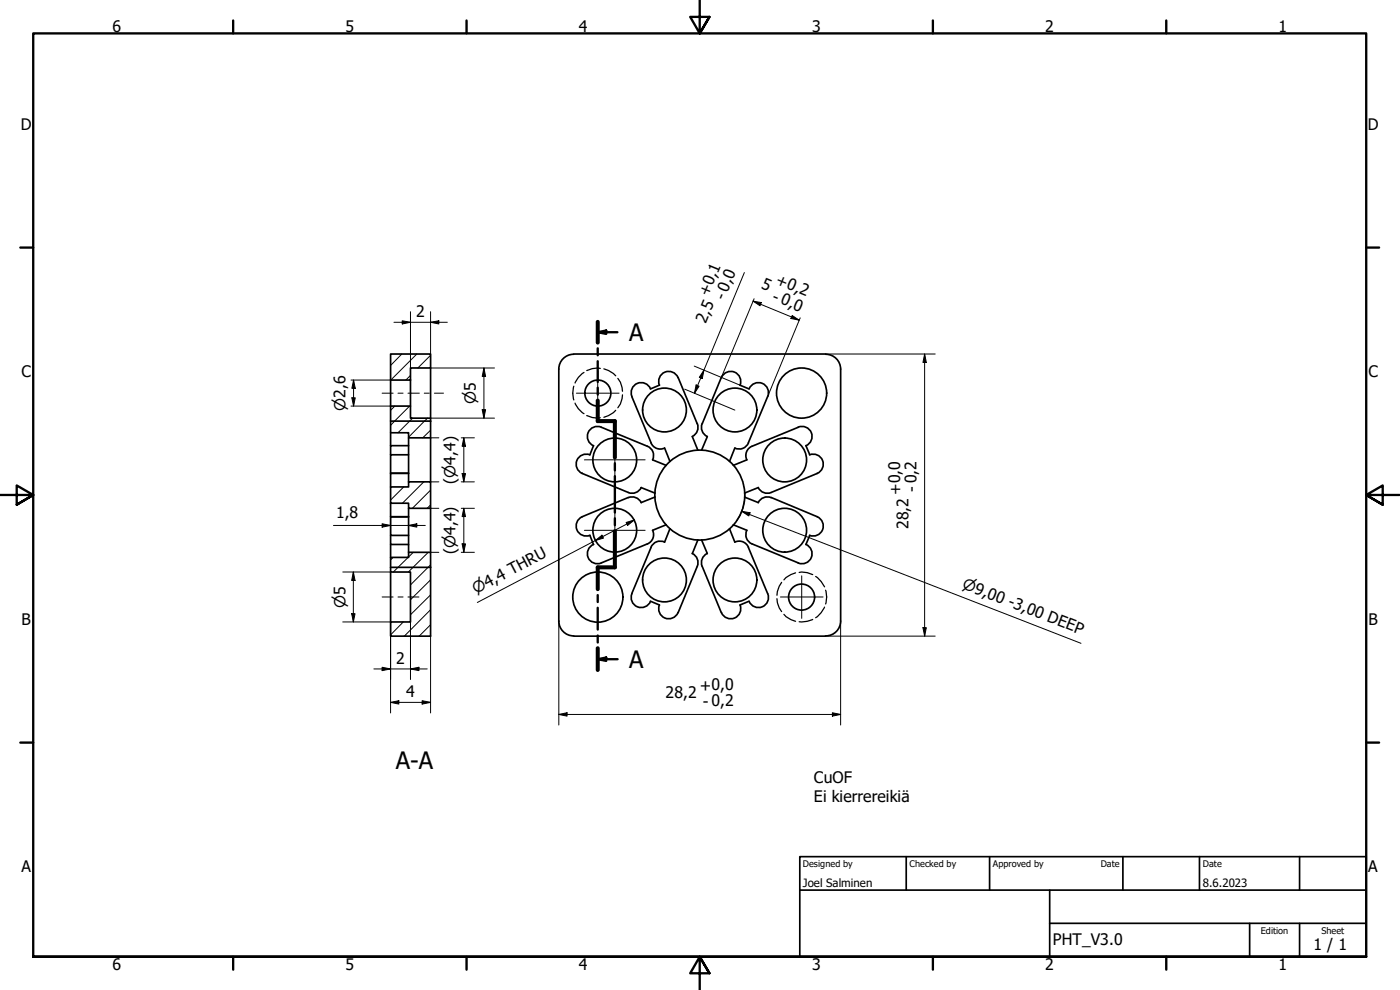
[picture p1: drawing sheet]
<svg xmlns="http://www.w3.org/2000/svg" width="420mm" height="297mm" viewBox="0 0 420 297" stroke-linecap="round" stroke-linejoin="round" font-family="sans-serif">
<!-- layer: Hatch (ISO) -->
<g fill="none" stroke="#000" stroke-width=".3">
<path d="M120.6 106.2l-3.4 3.5M123.2 112.6l-1.4 1.4M125.1 106.2l-7.8 7.8M129.2 106.6l-3.8 3.8M118.5 121.8l-1.3 1.3M122.9 121.8l-5.7 5.8M123.8 125.5l-4.4 4.3M128.3 125.5l-5.7 5.7M129.2 129.1l-2.3 2.3M121.2 146.1l-4 3.9M122.7 144.6h-.1M127.2 144.6l-6.4 6.4"/>
<path d="M129.2 151.5l-1 1M129.2 147.1l-5.4 5.4M118 167.2l-.8 .8M122.5 167.2l-4.5 4.4M124 165.7l-1.4 1.4M128.5 165.7l-5.9 5.9M129.2 169.5l-6 6M129.2 178.5l-6 6M129.2 174l-6 5.9M121 186.6l-3.8 3.9M129.2 187.4l-3.4 3.5M129.2 182.9l-7.9 8"/>
</g>
<!-- layer: Hidden (ISO) -->
<g fill="none" stroke="#000" stroke-width=".38">
<path d="M172.2 115.9a6.9 6.9 0 0 0 0 4.1M175.3 111.7a6.6 6.6 0 0 0-2.7 3.2M180.1 110.5a6.8 6.8 0 0 0-4 .7M181.2 110.7l1.4 .5 2.2 1.6M185.4 113.5l.8 1.2 .6 2.7M186.8 118.5l-.6 2.7-.8 1.2M172.6 121a6.6 6.6 0 0 0 2.7 3.1M176.1 124.7a6.8 6.8 0 0 0 4 .6M184.8 123.1l-2.2 1.6-1.4 .5M233.2 179.6l.1 1.2 .6 1.6 .7 1.1M234.6 174.7l-.7 1.2-.6 1.6-.1 1.1M238.8 171.9l-1.4 .5-1.5 .9-.6 .7"/>
<path d="M239.8 171.8a6.8 6.8 0 0 1 4.1 .6M244.8 173a8.1 8.1 0 0 1 2.7 3.1M247.8 177.1a6.9 6.9 0 0 1 0 4.1M235.3 184.3l.6 .7 1.5 .9 1.4 .5M243.9 185.9a7.4 7.4 0 0 1-4.1 .6M247.5 182.2a7.7 7.7 0 0 1-2.7 3.1"/>
</g>
<!-- layer: Visible (ISO) -->
<g fill="none" stroke="#000" stroke-width=".51">
<path d="M117.2 106.2h12v4.2h-6v3.6h-6zM117.2 114v12.4M123.2 114v7.8M129.2 110.4v15.1M172.2 106.3a4.5 4.5 0 0 0-4.5 4.5v75.6M172.2 106.2h75.6M189.6 119l5.8 13.8M203.5 113.3l5.8 13.8a3 3 0 0 1-1.5 3.9M203.5 113.2a3 3 0 0 0-4-1.5 3 3 0 0 0-1.6 3.9l-2.7 1.1a3 3 0 0 0-3.9-1.7 3 3 0 0 0-1.7 4M216.5 113.2a3 3 0 0 1 4-1.5 3 3 0 0 1 1.6 3.9l2.7 1.1M216.5 113.3l-5.8 13.8a3 3 0 0 0 1.5 3.9M224.8 116.7a3 3 0 0 1 4-1.7 3 3 0 0 1 1.6 4l-5.8 13.8"/>
<path d="M247.8 106.3a4.5 4.5 0 0 1 4.5 4.5v75.6M117.2 126.4h12v5h-6.6v-1.6h-5.4zM117.2 121.8h6v3.7h6v.9M117.2 129.8v3.9M122.6 136.4h-5.4v5.6M122.6 133.7h-5.4v2.7M122.6 131.4v13.2M129.2 131.4v13.2M178.1 133.7l-1.1 2.8a3 3 0 0 0-3.9 1.6 3 3 0 0 0 1.6 3.9M180.4 128.2a3 3 0 0 0-3.9 1.6 3 3 0 0 0 1.6 3.9M180.5 128.2l13.8 5.7M194.3 133.9a3 3 0 0 1 1.6 4.1"/>
<path d="M195.4 132.9a3 3 0 0 0 4 1.5l1.6 4M195.8 138l4.1 1.6M201.1 138.4a13.5 13.5 0 0 0 0 20.3M207.8 131l1.6 4.1M209.4 135.1h.3a13.5 13.5 0 0 1 9.3 3.3M209.4 135.1a13.5 13.5 0 0 0-8.3 3.3M212.3 131l-1.7 4.1M219 138.4a13.5 13.5 0 0 1 0 20.3M220.5 134.4l-1.6 4M224.2 138l-4.1 1.6M224.6 132.9a3 3 0 0 1-4.1 1.5M225.7 133.9a3 3 0 0 0-1.6 4.1"/>
<path d="M239.5 128.2a3 3 0 0 1 4 1.6 3 3 0 0 1-1.6 3.9M239.6 128.2l-13.9 5.7M241.9 133.7l1.1 2.7M243 136.5a3 3 0 0 1 3.8 1.6 3 3 0 0 1-1.5 3.9M117.2 146.1h5.4v-1.5h6.6v7.9h-6.6v-1.5h-5.4zM117.2 151v4.1h5.4h-5.4v5.5h5.4M122.6 142h-5.4v4.1M122.6 142h-5.4M122.6 152.5v13.2M129.2 152.5v13.2M174.7 142l13.8 5.8M174.7 155a3 3 0 0 0-1.6 4 3 3 0 0 0 3.9 1.6l1.1 2.8a3 3 0 0 0-1.6 3.9 3 3 0 0 0 3.9 1.6l13.9-5.7a2.99 2.99 0 0 0 1.6-4.1"/>
<path d="M192.4 146.3l4.1 1.6M192.4 146.3a3 3 0 0 1-3.8 1.5M192.4 150.8a3 3 0 0 0-3.8-1.5l-13.9 5.8M196.5 149.1l-4.1 1.7M199.9 157.5l-4.1 1.6M201 158.7l-1.6 3.9a3 3 0 0 0-4 1.6l-5.8 13.9M201.1 158.7a13.5 13.5 0 0 0 8.3 3.3M218.9 158.7l1.6 4M219 158.7a13.5 13.5 0 0 1-9.6 3.3M220.1 157.5l4.1 1.6M223.5 149.1l4.1 1.7a3 3 0 0 1 3.8-1.5l13.9 5.8a3 3 0 0 1 1.5 3.9 3 3 0 0 1-3.8 1.6M224.1 159.1a3 3 0 0 0 1.6 4.1l13.9 5.7a3 3 0 0 0 3.9-1.6 3 3 0 0 0-1.6-4"/>
<path d="M231.4 147.8a3 3 0 0 1-3.8-1.5l-4.1 1.6M245.3 142l-13.8 5.8M117.2 170.2v-3h5.4v-1.5h6.6v4.5M117.2 170.2v1.4h6v15h-6v4.3h12v-20.7M117.2 160.6v2.8h5.4M117.2 170.2h12M117.2 163.4v3.8M117.2 171.6v15M189.7 178.1a3 3 0 0 0 1.6 4 3 3 0 0 0 3.9-1.7M207.8 166.1a3 3 0 0 1 1.5 3.9l-5.8 13.8a3 3 0 0 1-3.9 1.6 3 3 0 0 1-1.7-3.9l-2.7-1.1M209.4 162l-1.6 4.1M210.6 162l1.7 4.1"/>
<path d="M212.2 166.1a3 3 0 0 0-1.5 3.9l5.8 13.8a3 3 0 0 0 3.9 1.6 3 3 0 0 0 1.7-3.9l2.7-1.1M220.5 162.6a2.96 2.96 0 0 1 4.1 1.7l5.8 13.8a3 3 0 0 1-1.6 4 3 3 0 0 1-4-1.7M243 160.6l-1.1 2.8M167.7 186.3a4.5 4.5 0 0 0 4.5 4.5M172.2 190.9h75.6M252.3 186.3a4.5 4.5 0 0 1-4.5 4.5"/>
<circle cx="179.4" cy="117.9" r="3.9"/>
<circle cx="240.6" cy="117.9" r="7.5"/>
<circle cx="184.5" cy="138" r="6.6"/>
<circle cx="199.4" cy="123" r="6.6"/>
<circle cx="220.6" cy="123" r="6.6"/>
<circle cx="235.5" cy="138" r="6.6"/>
<circle cx="184.5" cy="159.1" r="6.6"/>
<circle cx="235.5" cy="159.1" r="6.6"/>
<circle cx="179.4" cy="179.2" r="7.5"/>
<circle cx="199.4" cy="174" r="6.6"/>
<circle cx="220.6" cy="174" r="6.6"/>
<circle cx="240.6" cy="179.2" r="3.9"/>
</g>
<!-- layer: Section Line (ISO) -->
<g fill="none" stroke="#000" stroke-width=".7">
<path d="M179.4 99.7l2.5-.5v1zM179.4 96.6v6.2M179.4 99.7h5.9M179.4 104.5v2.1M179.4 108.4v6.2M179.4 116.3v2.1M179.4 120.2v6.2h5.1v10.9M184.5 139v2.1M184.5 159.4v10.8h-5.1v6.6M184.5 142.9v10.9M184.5 155.5v2.1M179.4 178.5v2.1"/>
<path d="M179.4 197.8l2.5-.5v1zM179.4 182.4v6.5M179.4 190.7v2.1M179.4 194.5v6.5M179.4 197.8h6"/>
</g>
<path d="M179.4 96.6v6.2M179.4 120.2v6.2h5.1v10.9M184.5 159.4v10.8h-5.1v6.6M179.4 194.5v6.5" fill="none" stroke="#000" stroke-width="1.2"/>
<g fill="#000">
<path d="M179.4 99.7l2.5-.5v1z" fill-rule="evenodd"/>
<path d="M179.4 197.8l2.5-.5v1z" fill-rule="evenodd"/>
</g>
<!-- layer: Border (ISO) -->
<g fill="none" stroke="#000" stroke-width=".7">
<path d="M70 6.1v3.9M140 6.1v3.9M210 0v10l-2.9-4.9h5.8l-2.9 4.9 2.9-4.9M280 6.1v3.9M350 6.1v3.9M6.1 74.3h3.9M410 74.3h3.9M0 148.5h10l-5-2.8v5.7l5-2.9-5 2.9M420 148.5h-10l5-2.8v5.7l-5-2.9 5 2.9M6.1 222.8h3.9M410 222.8h3.9M10 287.1v-277.1h400v277.1h-400h400"/>
<path d="M70 287.1v3.8M140 287.1v3.8M212.9 292l-2.9-4.9 2.9 4.9h-5.8l2.9-4.9v9.9M280 287.1v3.8M350 287.1v3.8"/>
</g>
<!-- layer: Title (ISO) -->
<path d="M240 257h170v30.1h-170zM272 257v10.1M297 257v10.1M337 257v10.1M360 257v10.1M390 257v10.1M240 267.1h170M315 277h95M315 267.1v20M375 277v10.1M390 277v10.1" fill="none" stroke="#000" stroke-width=".51"/>
<!-- layer: Dimension (ISO) -->
<g fill="none" stroke="#000" stroke-width=".3">
<path d="M118.2 96.7h16M120.7 96.3l2.5 .4-2.5 .5zM123.2 93.5v16.9M129.2 96.7l2.5-.4v.9zM129.2 93.5v16.9h19.2M223.4 81.8l-15 36.2M226 90.3l2.5 .5-.4 .9zM226 90.3l13.8 5.8M226.3 89.6l-9.8 23.7M237.7 94.7l2.1 1.4-2.4-.5zM240.2 95.4l-9.8 23.6M105.3 114h11.9"/>
<path d="M105.6 119.4h1l-.5 2.4zM106.1 114l.5 2.5h-1zM106.1 114v7.8M145.2 110.4l.5 2.6h-1zM145.2 110.4v15.1M205.5 116.8l15 6.2M208.3 109.8l13.8 5.8M208.9 115.5l.9 .4-1.4 2.1zM211.3 111l-.5 2.6-.9-.4zM247.8 106.2h32.9M277.5 106.2l.5 2.6h-1zM277.5 106.2v84.7"/>
<path d="M105.3 121.8h11.9M129.2 125.5h19.2M129.2 131.4h2.5M138.4 131.4h4M139.2 131.4l.5 2.5h-1zM139.2 131.4v13.2M144.7 122.9h1l-.5 2.6zM100.1 157.7h27.5M114.7 157.1l2.5 .6-2.5 .5zM117.2 155.1v5.7M122.6 157.7l2.5-.6v1.1zM129.2 144.6h2.5"/>
<path d="M129.2 152.5h2.5M138.4 144.6h4M138.4 152.5h4M138.7 142.1h1l-.5 2.5zM139.2 152.5l.5 2.5h-1zM139.2 152.5v13.2M187.9 156.8l2.5-.8-2.1 1.7zM190.4 156l-47.1 24.8M102.9 171.6h14.3M106 171.6l.6 2.6h-1.1zM106 171.6v15M129.2 165.7h2.5"/>
<path d="M138.4 165.7h4M138.7 163.2h1l-.5 2.5zM178.7 162.2l2-1.6 .4 .9zM102.9 186.6h14.3v27.3M105.5 184.1h1.1l-.6 2.5zM123.2 186.6v17.3M129.2 190.9v23M167.7 186.4v31.1M247.8 190.9h32.9M252.3 186.4v31.1M277 188.3h1l-.5 2.6zM112.2 200.7h16"/>
<path d="M114.7 200.2l2.5 .5-2.5 .5zM117.2 210.7l2.5-.5v1.1zM117.2 210.7h12M123.2 200.7l2.5-.5v1zM126.7 210.2l2.5 .5-2.5 .6zM167.7 214.4l2.5-.5v1zM167.7 214.4h84.6M249.8 213.9l2.5 .5-2.5 .5z"/>
</g>
<g fill="#000">
<path d="M120.7 96.3l2.5 .4-2.5 .5z" fill-rule="evenodd"/>
<path d="M129.2 96.7l2.5-.4v.9z" fill-rule="evenodd"/>
<path d="M226 90.3l2.5 .5-.4 .9z" fill-rule="evenodd"/>
<path d="M237.7 94.7l2.1 1.4-2.4-.5z" fill-rule="evenodd"/>
<path d="M105.6 119.4h1l-.5 2.4z" fill-rule="evenodd"/>
<path d="M106.1 114l.5 2.5h-1z" fill-rule="evenodd"/>
<path d="M145.2 110.4l.5 2.6h-1z" fill-rule="evenodd"/>
<path d="M208.9 115.5l.9 .4-1.4 2.1z" fill-rule="evenodd"/>
<path d="M211.3 111l-.5 2.6-.9-.4z" fill-rule="evenodd"/>
<path d="M277.5 106.2l.5 2.6h-1z" fill-rule="evenodd"/>
<path d="M139.2 131.4l.5 2.5h-1z" fill-rule="evenodd"/>
<path d="M144.7 122.9h1l-.5 2.6z" fill-rule="evenodd"/>
<path d="M114.7 157.1l2.5 .6-2.5 .5z" fill-rule="evenodd"/>
<path d="M122.6 157.7l2.5-.6v1.1z" fill-rule="evenodd"/>
<path d="M138.7 142.1h1l-.5 2.5z" fill-rule="evenodd"/>
<path d="M139.2 152.5l.5 2.5h-1z" fill-rule="evenodd"/>
<path d="M187.9 156.8l2.5-.8-2.1 1.7z" fill-rule="evenodd"/>
<path d="M106 171.6l.6 2.6h-1.1z" fill-rule="evenodd"/>
<path d="M138.7 163.2h1l-.5 2.5z" fill-rule="evenodd"/>
<path d="M178.7 162.2l2-1.6 .4 .9z" fill-rule="evenodd"/>
<path d="M105.5 184.1h1.1l-.6 2.5z" fill-rule="evenodd"/>
<path d="M277 188.3h1l-.5 2.6z" fill-rule="evenodd"/>
<path d="M114.7 200.2l2.5 .5-2.5 .5z" fill-rule="evenodd"/>
<path d="M117.2 210.7l2.5-.5v1.1z" fill-rule="evenodd"/>
<path d="M123.2 200.7l2.5-.5v1z" fill-rule="evenodd"/>
<path d="M126.7 210.2l2.5 .5-2.5 .6z" fill-rule="evenodd"/>
<path d="M167.7 214.4l2.5-.5v1z" fill-rule="evenodd"/>
<path d="M249.8 213.9l2.5 .5-2.5 .5z" fill-rule="evenodd"/>
</g>
<!-- layer: Centerline (ISO) -->
<path d="M114.7 118h3.3M119.4 118h1.6M122.4 118h3.5M127.3 118h1.5M130.4 118h2.7M114.7 179.1h3.3M119.4 179.1h1.6M122.4 179.1h3.3" fill="none" stroke="#000" stroke-width=".3"/>
<!-- layer: Center Mark (ISO) -->
<path d="M173 118h12.8M179.4 111.6v12.7M175.4 138h18.2M184.5 128.9v18.2M175.4 159.1h18.2M184.5 150v18.2M234.2 179.1h12.8M240.6 172.8v12.7" fill="none" stroke="#000" stroke-width=".3"/>
<!-- layer: Symbol (ISO) -->
<path d="M222.6 153.4l2.5 .4-.4 1zM222.6 153.4l101.8 39.6M223.5 148a13.5 13.5 0 0 1-2.4 8.2" fill="none" stroke="#000" stroke-width=".3"/>
<path d="M222.6 153.4l2.5 .4-.4 1z" fill-rule="evenodd" fill="#000"/>
<g font-size="7.2">
<text x="188.8" y="102.3">A</text>
<text x="188.8" y="200.4">A</text>
<text x="118.7" y="230.7">A-A</text>
</g>
<g font-size="4.8">
<text x="33.7" y="9.6">6</text>
<text x="103.7" y="9.6">5</text>
<text x="173.7" y="9.6">4</text>
<text x="243.7" y="9.6">3</text>
<text x="313.7" y="9.6">2</text>
<text x="383.7" y="9.6">1</text>
<text x="6.2" y="38.9">D</text>
<text x="410.5" y="38.9">D</text>
<text x="212.6" y="89.2" transform="rotate(-68 212.6 89.2)">+0,1</text>
<text x="228.3" y="86.5" transform="rotate(23 228.3 86.5)">5</text>
<text x="232.5" y="85.3" transform="rotate(23 232.5 85.3)">+0,2</text>
<text x="124.9" y="95.2">2</text>
<text x="217.5" y="90.3" transform="rotate(-68 217.5 90.3)">- 0,0</text>
<text x="231.5" y="90.2" transform="rotate(23 231.5 90.2)">- 0,0</text>
<text x="211.8" y="97.1" transform="rotate(-68 211.8 97.1)">2,5</text>
<text x="6.4" y="113.1">C</text>
<text x="410.7" y="113.1">C</text>
<text x="136.7" y="145.1" transform="rotate(-90 136.7 145.1)">(⌀4,4)</text>
<text x="270.4" y="148.6" transform="rotate(-90 270.4 148.6)">+0,0</text>
<text x="275.3" y="147.7" transform="rotate(-90 275.3 147.7)">- 0,2</text>
<text x="100.8" y="155.3">1,8</text>
<text x="272.7" y="158.7" transform="rotate(-90 272.7 158.7)">28,2</text>
<text x="136.7" y="166.2" transform="rotate(-90 136.7 166.2)">(⌀4,4)</text>
<text x="6.4" y="187.4">B</text>
<text x="410.7" y="187.4">B</text>
<text x="118.9" y="199.2">2</text>
<text x="121.9" y="209.2">4</text>
<text x="199.8" y="209.5">28,2</text>
<text x="210" y="207.2">+0,0</text>
<text x="210.9" y="212.1">- 0,2</text>
<text x="244.3" y="235">CuOF</text>
<text x="244.3" y="240.8">Ei kierrereikiä</text>
<text x="6.4" y="261.7">A</text>
<text x="410.7" y="261.7">A</text>
<text x="316" y="283.4">PHT_V3.0</text>
<text x="394.2" y="285">1 / 1</text>
<text x="33.7" y="290.9">6</text>
<text x="103.7" y="290.9">5</text>
<text x="173.7" y="290.9">4</text>
<text x="243.7" y="290.9">3</text>
<text x="313.7" y="290.9">2</text>
<text x="383.7" y="290.9">1</text>
</g>
<g font-size="4.6">
<text x="103.7" y="123.2" transform="rotate(-90 103.7 123.2)">⌀2,6</text>
<text x="142.8" y="121.2" transform="rotate(-90 142.8 121.2)">⌀5</text>
<text x="142.8" y="178.3" transform="rotate(-28 142.8 178.3)">⌀4,4 THRU</text>
<text x="288.5" y="176.5" transform="rotate(21 288.5 176.5)">⌀9,00 -3,00 DEEP</text>
<text x="103.7" y="182.4" transform="rotate(-90 103.7 182.4)">⌀5</text>
</g>
<g font-size="3.4">
<text x="241" y="266">Joel Salminen</text>
<text x="361" y="266">8.6.2023</text>
</g>
<g font-size="2.7">
<text x="241" y="260.1">Designed by</text>
<text x="273" y="260.1">Checked by</text>
<text x="298" y="260.1">Approved by</text>
<text x="330.3" y="260">Date</text>
<text x="361" y="260">Date</text>
<text x="378.4" y="280.1">Edition</text>
<text x="396.6" y="280.1">Sheet</text>
</g>
</svg>
